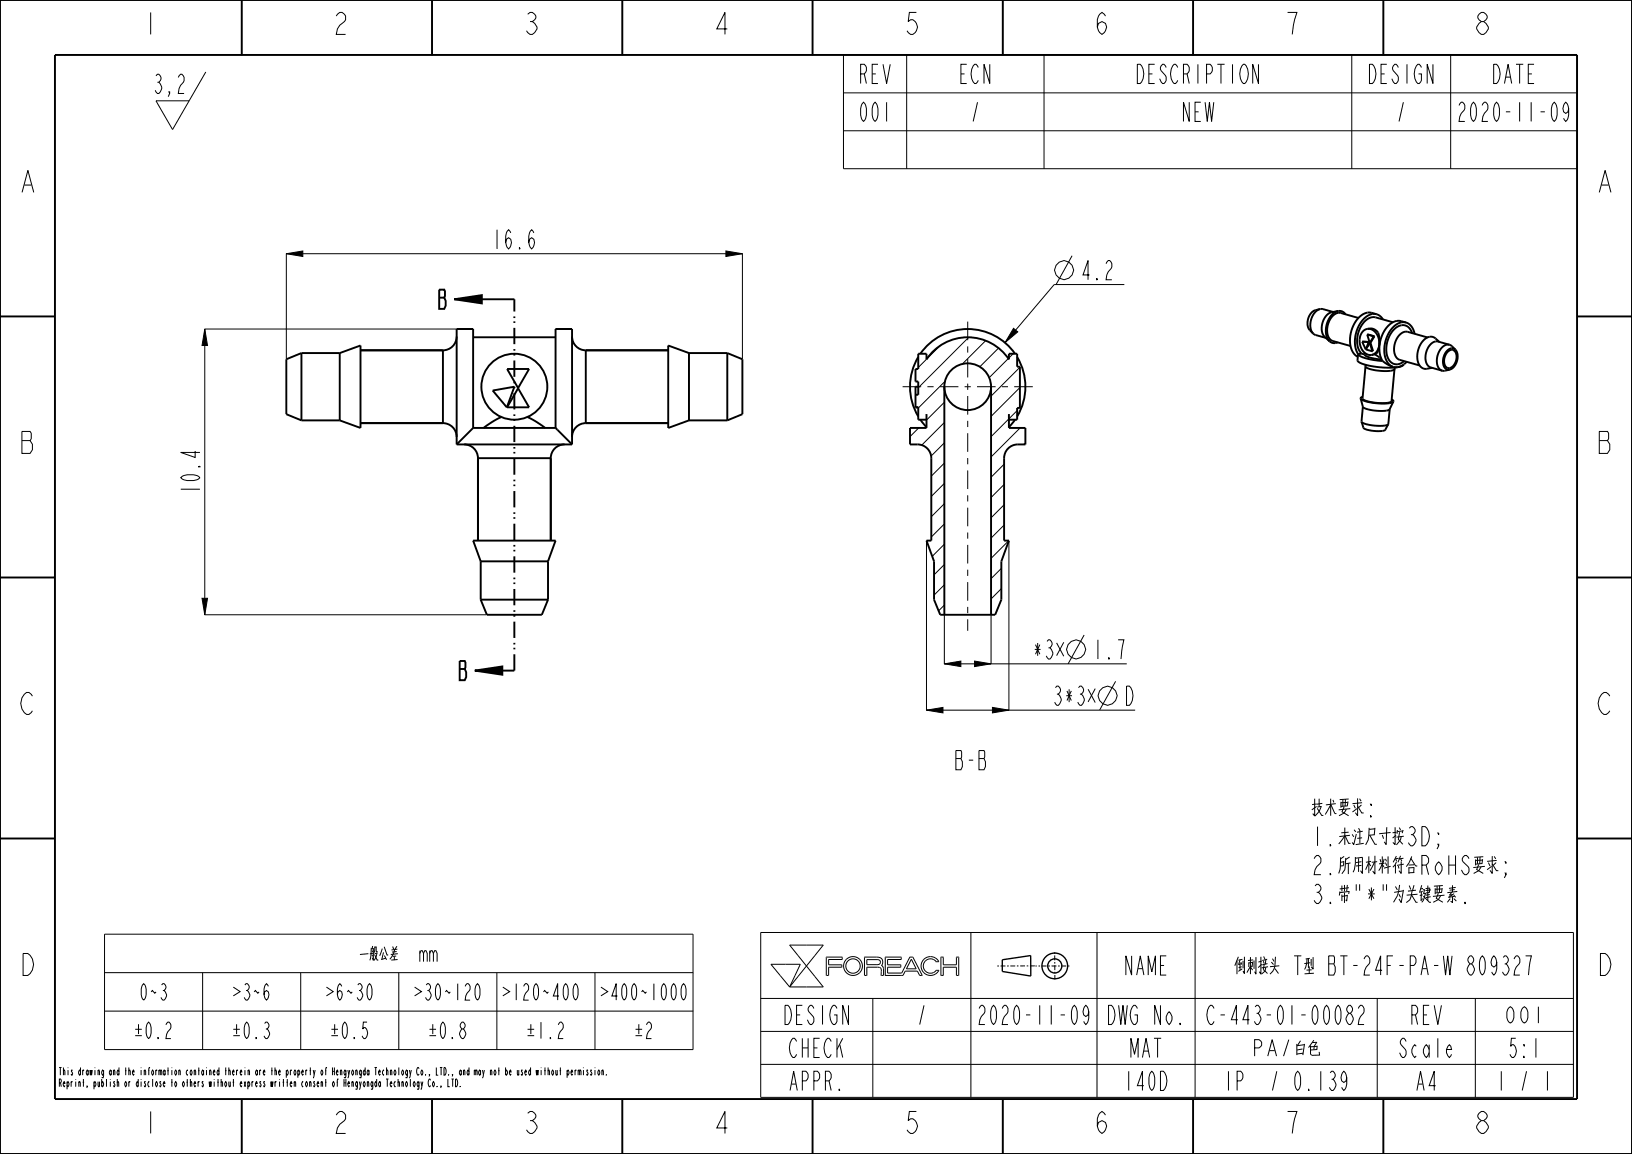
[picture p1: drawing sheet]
<svg xmlns="http://www.w3.org/2000/svg" width="297mm" height="210mm" viewBox="0 0 297 210" stroke-linecap="round" stroke-linejoin="round" font-family="sans-serif">
<g fill="none" stroke="#000" stroke-width=".18">
<path d="M28.4 13.8l.2-.3a.78 .78 0 0 1 .7 .6 .78 .78 0 0 1-.4 .9l.3 .3a1.2 1.2 0 0 1-.3 1.7h-.3l-.3-.6M28.6 15h.3M30.9 17l-.2-.3h.2v.3l-.3 .6M32.5 14.1l.3-.6h.3a1.25 1.25 0 0 1-.3 2.1l-.2 .5-.1 .9h1M37.5 13.1l-6.1 10.5-3-5.3h6M153.5 10h133.5v20.7h-133.5zM153.5 16.9h133.5M165 10v20.7M190 10v20.7M246 10v20.7M264 10v20.7M153.5 23.8h133.5"/>
<path d="M37.2 59.9h45.8M37.3 59.9l.5 3h-1zM37.3 59.9v52M52.1 46.2l3-.5v1zM52.1 46.1v19.2M52.1 46.2h83M132.1 45.7l3 .5-3 .5zM135.1 46.1v19.2M184.4 59.7l.8 .7-2.3 2zM195.1 46.5l-2.9 5.3M204.6 51.8h-12.8l-8.9 10.6M166.8 67.1l-.2 .3"/>
<path d="M167.2 77.9l-1.6 1.6M168.6 65.4l-1.5 1.5M171 62.9l-2.3 2.4M171.9 73.2l-3.3 3.3M171.9 76.9l-4.1 4.1M172 69.4l-4.9 4.9M176.3 61.4l-9.2 9.2M179.4 62l-4.3 4.2M181.7 63.3l-3.4 3.4M183.5 65.2l-3.5 3.5M184.4 64.4l-.8 .7M185.1 74.7l-4.7 4.8"/>
<path d="M185.6 74.2h.1M185.6 66.8l-5.2 5.3M185.6 70.5l-5.2 5.3M185.6 77.9l-5.2 5.3M168.6 98.4v30.9M168.8 98.4l-.1 .1M171.9 80.6l-2.4 2.4M171.9 84.3l-2.4 2.3M171.9 88l-2.4 2.3M171.9 91.7l-2.4 2.3M171.9 95.3l-2.4 2.4M171.9 99l-2.2 2.2"/>
<path d="M182.7 84.5l-2.3 2.3M182.7 88.2l-2.3 2.3M182.7 91.9l-2.3 2.3M182.7 95.5l-2.3 2.4M183.6 98.4l-3.2 3.2M183.6 98.4v30.9M186.6 80.6l-.3 .3M36.8 108.9h1l-.5 3zM37.2 111.9h51.3M171.9 110.1l-1.1 1.1M171.9 102.7l-1.9 1.9M171.9 106.4l-1.9 1.9"/>
<path d="M171.9 111.9v9M180.4 111.9v9M182.2 103.4l-1.8 1.9M182.2 107.1l-1.8 1.9M168.6 129.2l3-.5v1zM168.6 129.2h38M171.9 120.8l3-.5v1zM171.9 120.8h33.2M177.4 120.3l3 .5-3 .5zM180.6 128.7l3 .5-3 .5zM19 170h107.1v21h-107.1zM19 177h107.1"/>
<path d="M36.9 177v14M54.7 177v14M72.6 177v14M77.1 173.5l.2-.5h.2l.2 .5v1.5M78.2 173.5l.2-.5h.2l.3 .5v1.5M78.2 173v2M78.9 173.5l.2-.5h.2l.2 .5v1.5M90.4 177v14M108.3 177v14M138.4 169.7h147.9v30h-147.9zM140.3 175.5h5.3l-1.9 4.1zM143.7 172h6.1l-3 3.8z"/>
<path d="M146.8 175.8l3 3.8h-6.1M146.8 175.8l-3.1 3.8M150.8 177.5v-1.5h2.4v-.4h-2.4v-1h2.4l.1-.4h-2.9v3.3h.4M157.8 174.6l2.1 .1 .3 .1v.4l-.4 .3h-2zM157.8 177.5v-1.5h1.9l.4 .1 .2 .2 .1 1.2h.4M160.8 177.5v-1.3l-.4-.5 .2-.6-.2-.7-.7-.2h-2.3l-.1 3.3h.5M164.3 177.5h.1M165.9 174.6l.8 1.7h-1.7zM166.1 174.2h-.5l-1.5 2.9h-2.6v-1.1h2.4v-.4h-2.4v-1h2.5v-.4h-2.9v3.3h3.2M166.1 174.2h.1M166.1 174.2l1.7 3.3h-.4l-.4-.8h-2.3l-.4 .8M170.4 175l-.7-.5h-.8l-.6 .5-.3 .8 .3 .8 .6 .4h.8l.7-.4"/>
<path d="M170.4 176.6h.1M170.4 175h.1M170.4 176.6h.4M170.4 175h.5l-.4-.5-.5-.3-.7-.1-.7 .1-.5 .4-.3 .5-.2 .5 .1 .7 .5 .8 1 .4 1-.2 .7-.7M170.8 176.6h.1M171.2 174.2h.5v1.4h2.4v-1.4h.4v3.3h-.4v-1.5h-2.4v1.5h-.5zM176.7 169.7v30M199.6 169.7v30M217.5 169.7v30M19 184h107.1M138.4 181.7h147.9M138.4 187.7h147.9"/>
<path d="M138.4 193.7h147.9M158.8 181.7v18M250.6 181.7v18M268.5 181.7v18"/>
<circle cx="193.6" cy="49.2" r="1.72"/>
<circle cx="155.2" cy="175.8" r="1.31"/>
<circle cx="155.2" cy="175.8" r="1.71"/>
</g>
<path d="M37.3 59.9l.5 3h-1zM52.1 46.2l3-.5v1zM82.7 54.5l5-.8v1.5zM132.1 45.7l3 .5-3 .5zM184.4 59.7l.8 .7-2.3 2zM36.8 108.9h1l-.5 3zM86.4 122l5-.7v1.5zM168.6 129.2l3-.5v1zM171.9 120.8l3-.5v1zM177.4 120.3l3 .5-3 .5zM180.6 128.7l3 .5-3 .5z" fill="#000"/>
<g fill="none" stroke="#000" stroke-width=".35">
<path d="M0 0h297v210h-297zM10 10h277v190h-277zM44 .1v10M78.6 .1v10M113.2 .1v10M147.9 .1v10M182.5 .1v10M217.1 .1v10M251.7 .1v10M0 57.6h10M82.7 54.5l5-.8v1.5zM82.7 54.5h10.9"/>
<path d="M249.6 56.9a3.2 3.2 0 0 0-3.3 2.4 4.8 4.8 0 0 0 .4 5.4l.4 .2M251.7 58.1a2.03 2.03 0 0 0-3.4-.1 5.7 5.7 0 0 0-1.1 6.4M253.5 58.6l-3.1-.8a2.88 2.88 0 0 0-3 2.2 4.1 4.1 0 0 0 .4 4.3M255 58.4a3.2 3.2 0 0 0-3.4 2.4 5.3 5.3 0 0 0 0 4.9M287 57.6h10M65.6 77h15M65.6 63.7h15M80.6 77a2.5 2.5 0 0 1 2.5 2.5M80.6 63.7v13.3M83.1 61.2a2.5 2.5 0 0 1-2.5 2.5M86.1 77.9v-18h-3v21M86.1 77.9l-3 3"/>
<path d="M86.1 77.9h15M86.1 61.4h15M89.7 71.1l3.9-.7-1.4 3.7zM92.3 67.1h4l-2 3.5zM94.3 70.7l2 3.4h-4zM101.1 77.9l3 3M101.1 77.9v-18h3v21M104.1 61.2a2.5 2.5 0 0 0 2.5 2.5M106.6 77a2.5 2.5 0 0 0-2.5 2.5M106.6 63.7v13.3M106.6 77h15M106.6 63.7h15"/>
<path d="M166.6 71.8h.5v-2.4h-.5v-2.3h.5v-2.7h1.5v1a9 9 0 0 1 15 0v-1h1.5v2.3h.5v7.5h-.5v2.2h-1.5M167.1 65a10.5 10.5 0 0 0 0 10.8M167.1 70.4h-.5v3.7h.5v2.3h1.5M167.5 76.4l1.1 1.3M167.5 64.4a10.5 10.5 0 0 1 17.2 0M168.6 75.3v2.6h-3v3a3.4 3.4 0 0 1 3.3 .9l.5 1 .1 .6v15h-.9l1.4 3.8v6.9l1.1 2.8h10l1.1-2.8v-6.9l1.4-3.8h-.9v-15a2.5 2.5 0 0 1 2.5-2.5h1.4v-3h-3v-2.6M171.9 70.4v41.5M180.4 70.4v41.5M184.7 76.4l-1.1 1.3M185.1 65a10.5 10.5 0 0 1 0 10.8M247.2 64.4l-.2 1.2a2.15 2.15 0 0 0 1.9 .9l2.8 .4 2.6-.1M247.2 64.4a4.9 4.9 0 0 0 3.2 1.2l1.2 .1"/>
<path d="M247.8 64.3l.6 .2a3.9 3.9 0 0 0 2.7 .9h.4M247.8 64.3l-.6 .1M247.9 62.2h1.3M247.9 62.2l.6 1.4M247.9 62.2h1.2M248.5 66.4a.73 .73 0 0 0 .8 .8l2.6 .3a2.35 2.35 0 0 0 1.9-.3l.1-.3M248.6 63.6h-.1M248.6 63.6l1.1 .3M248.8 60.9l.9 3M248.8 60.9l1.2 .3M248.8 60.9l1.3 .3M249.1 62.2l-.6 1.4"/>
<path d="M249.2 62.2l-.3 .9M249.2 62.2h-.1M249.4 62.4h-.1M249.4 62.4l.5 1.5h-.2M250 61.2l-1.4 2.4M250.1 61.2l-.7 1.2M250.1 61.2h-.1M251.6 65.7l.9 .6 1 .4M255.4 66.4l-.3 .2-.8 .2M256 65.8l-.8 .7-.9 .3M256.2 60.4a2.46 2.46 0 0 0-2.4 2.4 2.24 2.24 0 0 0 1 2.7M257 60.6a1.84 1.84 0 0 0-1.5-1.4 1.84 1.84 0 0 0-1.9 .8 4.8 4.8 0 0 0-.6 5.7 1.73 1.73 0 0 0 2.5 0"/>
<path d="M257.4 60.7a2.1 2.1 0 0 0-3-1.8 5.6 5.6 0 0 0-1.8 7.1l.8 .7 .9 .1M83.1 80.9h21M84.5 80.9a2.5 2.5 0 0 1 2.5 2.5M87 83.4v15M87 83.4h13.2M100.2 83.4v15M102.7 80.9a2.5 2.5 0 0 0-2.5 2.5M0 105.1h10M287 105.1h10M86.4 122l5-.7v1.5zM86.4 122h7.2M0 152.6h10"/>
<path d="M287 152.6h10M44 200.1v10M78.6 200.1v10M113.2 200.1v10M147.9 200.1v10M182.5 200.1v10M217.1 200.1v10M251.7 200.1v10"/>
<circle cx="176.1" cy="70.4" r="4.3"/>
</g>
<g fill="none" stroke="#000" stroke-width=".25">
<path d="M187.6 173.9v3.7l-5.2-.8v-2.1l5.2-.8"/>
<circle cx="192" cy="175.8" r="2.34"/>
<circle cx="192" cy="175.8" r="1.29"/>
</g>
<path d="M181.5 175.8h6.8M191.9 173.3l.1 5M194.6 175.8h-6.2" fill="none" stroke="#000" stroke-width=".18" stroke-dasharray=".3 .3 .9 .3" stroke-linecap="butt"/>
<path d="M93.6 122v-67.5" fill="none" stroke="#000" stroke-width=".35" stroke-dasharray="3 .9 .3 .6 .3 .9" stroke-linecap="butt"/>
<!-- layer: 02___PRT_ALL_AXES -->
<g fill="none" stroke="#000" stroke-width=".35">
<path d="M83.1 59.9h3M101.1 59.9h3M240.2 56.2l-.8 .3a2.52 2.52 0 0 0-1 3.6l.6 .6M240.2 56.2a3.1 3.1 0 0 0-1.2 4.5M240.2 56.2h.4l2 .6M243.5 56.6l.7 .1 .7 .5M243.5 56.6a3.8 3.8 0 0 0-2 4.8l.5 .7M243.5 56.6l-1.1 .2a3 3 0 0 0-1.3 4.5l.9 .8M247.2 57.9l-3.2-.9a2.46 2.46 0 0 0-2.4 2.3 2.24 2.24 0 0 0 1 2.8l3.2 .9M248.9 59.9l.4-.1a1.88 1.88 0 0 1 1.7 2.4v.5M248.9 59.9a2.41 2.41 0 0 0-1.1 3.5 1.83 1.83 0 0 0 1.8 1.2M248.9 59.9a2.37 2.37 0 0 1 2.1 2.8"/>
<path d="M249.6 56.9l.9 .3M255 58.4l.9 .3M54.9 64.2l-2.8 1.2v10l2.8 1.1M54.9 64.2v12.3M54.9 76.5h6.9M54.9 64.2h6.9M61.8 64.2l3.8-1.3v15l-3.8-1.4M61.8 64.2v12.3M65.6 77h15M65.6 63.7h15M91.2 75.9l-1.6 .9-1.6 1.1M96 75.9l1.6 .9 1.6 1.1"/>
<path d="M106.6 77h15M106.6 63.7h15M125.4 64.2l-3.8-1.3v15l3.8-1.4M125.4 64.2v12.3M125.4 76.5h7M125.4 64.2h7M132.4 64.2l2.7 1.2v10l-2.7 1.1M132.4 64.2v12.3M239 60.7l.3 .2 2 .6M242 62.1l.6 .3 .8-.1M247.6 72.5l.4 1.5M247.6 72.5a6.3 6.3 0 0 0 4 .9 2.83 2.83 0 0 0 2-.3"/>
<path d="M247.8 76.7l.4 1.3 .7 .2 1.1 .2 1.3 .1 .7-.2 .6-1.1M247.8 76.7a6.7 6.7 0 0 0 4.3 .7l.5-.2M248 72.2l-.4 .3M248 74l-.2 2.7M248 74a6.7 6.7 0 0 0 4.4 .7l.5-.2M248.5 64.3l-.1 .2M248.5 66.7l-.5 5.8a3.9 3.9 0 0 0 2.8 .8l.5 .1a2.35 2.35 0 0 0 1.9-.4l.6-5.8M250.2 64.5l1.2 .8M251 62.7a1.92 1.92 0 0 1-1.4 1.9M251 62.7v.4a1.41 1.41 0 0 1-1 1.4l-.4 .1M252.9 74.5l-.3 2.7M253.3 72.7l.3 .4"/>
<path d="M253.6 73.1l-.7 1.4M254.8 65.5l3.5 1M256.2 60.4l3.6 1M261.9 62.2l-.6-.6a1.69 1.69 0 0 0-2.6 .7 3.7 3.7 0 0 0-.1 4.5l.8 .3 1.2-.2M263.5 64a.92 .92 0 0 1 1.1-.2 .92 .92 0 0 1 .5 1 1.78 1.78 0 0 1-1.7 2.2 1.91 1.91 0 0 1 0-2.9zM263.8 62.7l-2.1-.5a2.32 2.32 0 0 0-2.2 2.3 1.97 1.97 0 0 0 .9 2.4l2.1 .6M263.8 62.7l1.1 .9M263.8 62.7a2.32 2.32 0 0 0-2.3 2.4 1.97 1.97 0 0 0 1 2.4M263.8 67.3l-1.3 .2M264.9 63.6a1.24 1.24 0 0 0-2 .8 2.06 2.06 0 0 0 .5 2.8l.4 .1M264.9 63.6a2.52 2.52 0 0 1-1.1 3.7M87 83.4v15"/>
<path d="M100.2 83.4v15M87.5 102.2l-1.4-3.8h15l-1.4 3.8M87.5 109.1l1.1 2.8h10l1.1-2.8M87.5 109.1h12.2M87.5 102.2h12.2M87.5 102.2v6.9M99.7 102.2v6.9"/>
<circle cx="93.6" cy="70.4" r="6"/>
</g>
<path d="M176.1 70.4v44.4M176.1 70.4v-11.9M176.1 70.4h-12.4M176.1 70.4h12.3" fill="none" stroke="#000" stroke-width=".18" stroke-dasharray="1.1 1.1 3.4 1.1" stroke-dashoffset=".6" stroke-linecap="butt"/>
<g font-size="5.2">
<text x="26.1" y="6.3">1</text>
<text x="60.7" y="6.3">2</text>
<text x="95.4" y="6.3">3</text>
<text x="130" y="6.3">4</text>
<text x="164.6" y="6.3">5</text>
<text x="199.2" y="6.3">6</text>
<text x="233.9" y="6.3">7</text>
<text x="268.5" y="6.3">8</text>
<text x="3.8" y="35">A</text>
<text x="290.8" y="35">A</text>
<text x="3.8" y="82.5">B</text>
<text x="290.8" y="82.5">B</text>
<text x="3.8" y="130">C</text>
<text x="290.8" y="130">C</text>
<text x="3.8" y="177.5">D</text>
<text x="290.8" y="177.5">D</text>
<text x="26.1" y="206.3">1</text>
<text x="60.7" y="206.3">2</text>
<text x="95.4" y="206.3">3</text>
<text x="130" y="206.3">4</text>
<text x="164.6" y="206.3">5</text>
<text x="199.2" y="206.3">6</text>
<text x="233.9" y="206.3">7</text>
<text x="268.5" y="206.3">8</text>
</g>
<g font-size="4.6">
<text x="155.8" y="15.2">REV</text>
<text x="174.1" y="15.2">ECN</text>
<text x="205.5" y="15.2">DESCRIPTION</text>
<text x="248.2" y="15.2">DESIGN</text>
<text x="270.9" y="15.2">DATE</text>
<text x="155.8" y="22.1">001</text>
<text x="176.4" y="22.1">/</text>
<text x="214.6" y="22.1">NEW</text>
<text x="253.9" y="22.1">/</text>
<text x="264.1" y="22.1">2020-11-09</text>
<text x="89.4" y="45.3">16.6</text>
<text x="196.6" y="50.9">4.2</text>
<text x="79.5" y="56.2">B</text>
<text x="36.4" y="90.1" transform="rotate(-90 36.4 90.1)">10.4</text>
<text x="187.8" y="119.9">*3× 1.7</text>
<text x="83.3" y="123.8">B</text>
<text x="191.4" y="128.4">3*3× D</text>
<text x="173" y="140.1">B-B</text>
<text x="238.5" y="148.7">技术要求:</text>
<text x="238.5" y="153.9">1.未注尺寸按3D;</text>
<text x="238.5" y="159.2">2.所用材料符合RoHS要求;</text>
<text x="238.5" y="164.4">3.带&quot;*&quot;为关键要素.</text>
<text x="204" y="177.4">NAME</text>
<text x="216.7" y="177.4">倒刺接头 T型 BT-24F-PA-W 809327</text>
<text x="141.8" y="186.4">DESIGN</text>
<text x="166.6" y="186.4">/</text>
<text x="176.8" y="186.4">2020-11-09</text>
<text x="200.6" y="186.4">DWG No.</text>
<text x="218.1" y="186.4">C-443-01-00082</text>
<text x="256.2" y="186.4">REV</text>
<text x="143" y="192.4">CHECK</text>
<text x="205.2" y="192.4">MAT</text>
<text x="253.9" y="192.4">Scale</text>
<text x="274" y="192.4">5:1</text>
<text x="143" y="198.4">APPR.</text>
<text x="204" y="198.4">140D</text>
<text x="222.3" y="198.4">IP</text>
<text x="230.9" y="198.4">/ 0.139</text>
<text x="257.3" y="198.4">A4</text>
<text x="272.1" y="198.4">1</text>
<text x="276.3" y="198.4">/ 1</text>
</g>
<g font-size="3.9">
<text x="60.9" y="175">一般公差</text>
<text x="25" y="182">0~3</text>
<text x="40.9" y="182">＞3~6</text>
<text x="57.8" y="182">＞6~30</text>
<text x="73.7" y="182">＞30~120＞120~400＞400~1000</text>
<text x="23.1" y="189">±0.2</text>
<text x="40.9" y="189">±0.3</text>
<text x="58.8" y="189">±0.5</text>
<text x="76.6" y="189">±0.8</text>
<text x="94.5" y="189">±1.2</text>
<text x="114.3" y="189">±2</text>
<text x="273.3" y="186.2">001</text>
<text x="224.4" y="192.2">PA/白色</text>
</g>
<g font-size="1.8">
<text x="10.6" y="195.7">This drawing and the information contained therein are the property of</text>
<text x="10.6" y="197.8">Reprint, publish or disclose to others without express written consent of</text>
<text x="60.3" y="195.7">Hengyongda Technology Co., LTD., and may not be used without permission.</text>
<text x="62.4" y="197.8">Hengyongda Technology Co., LTD.</text>
</g>
</svg>
